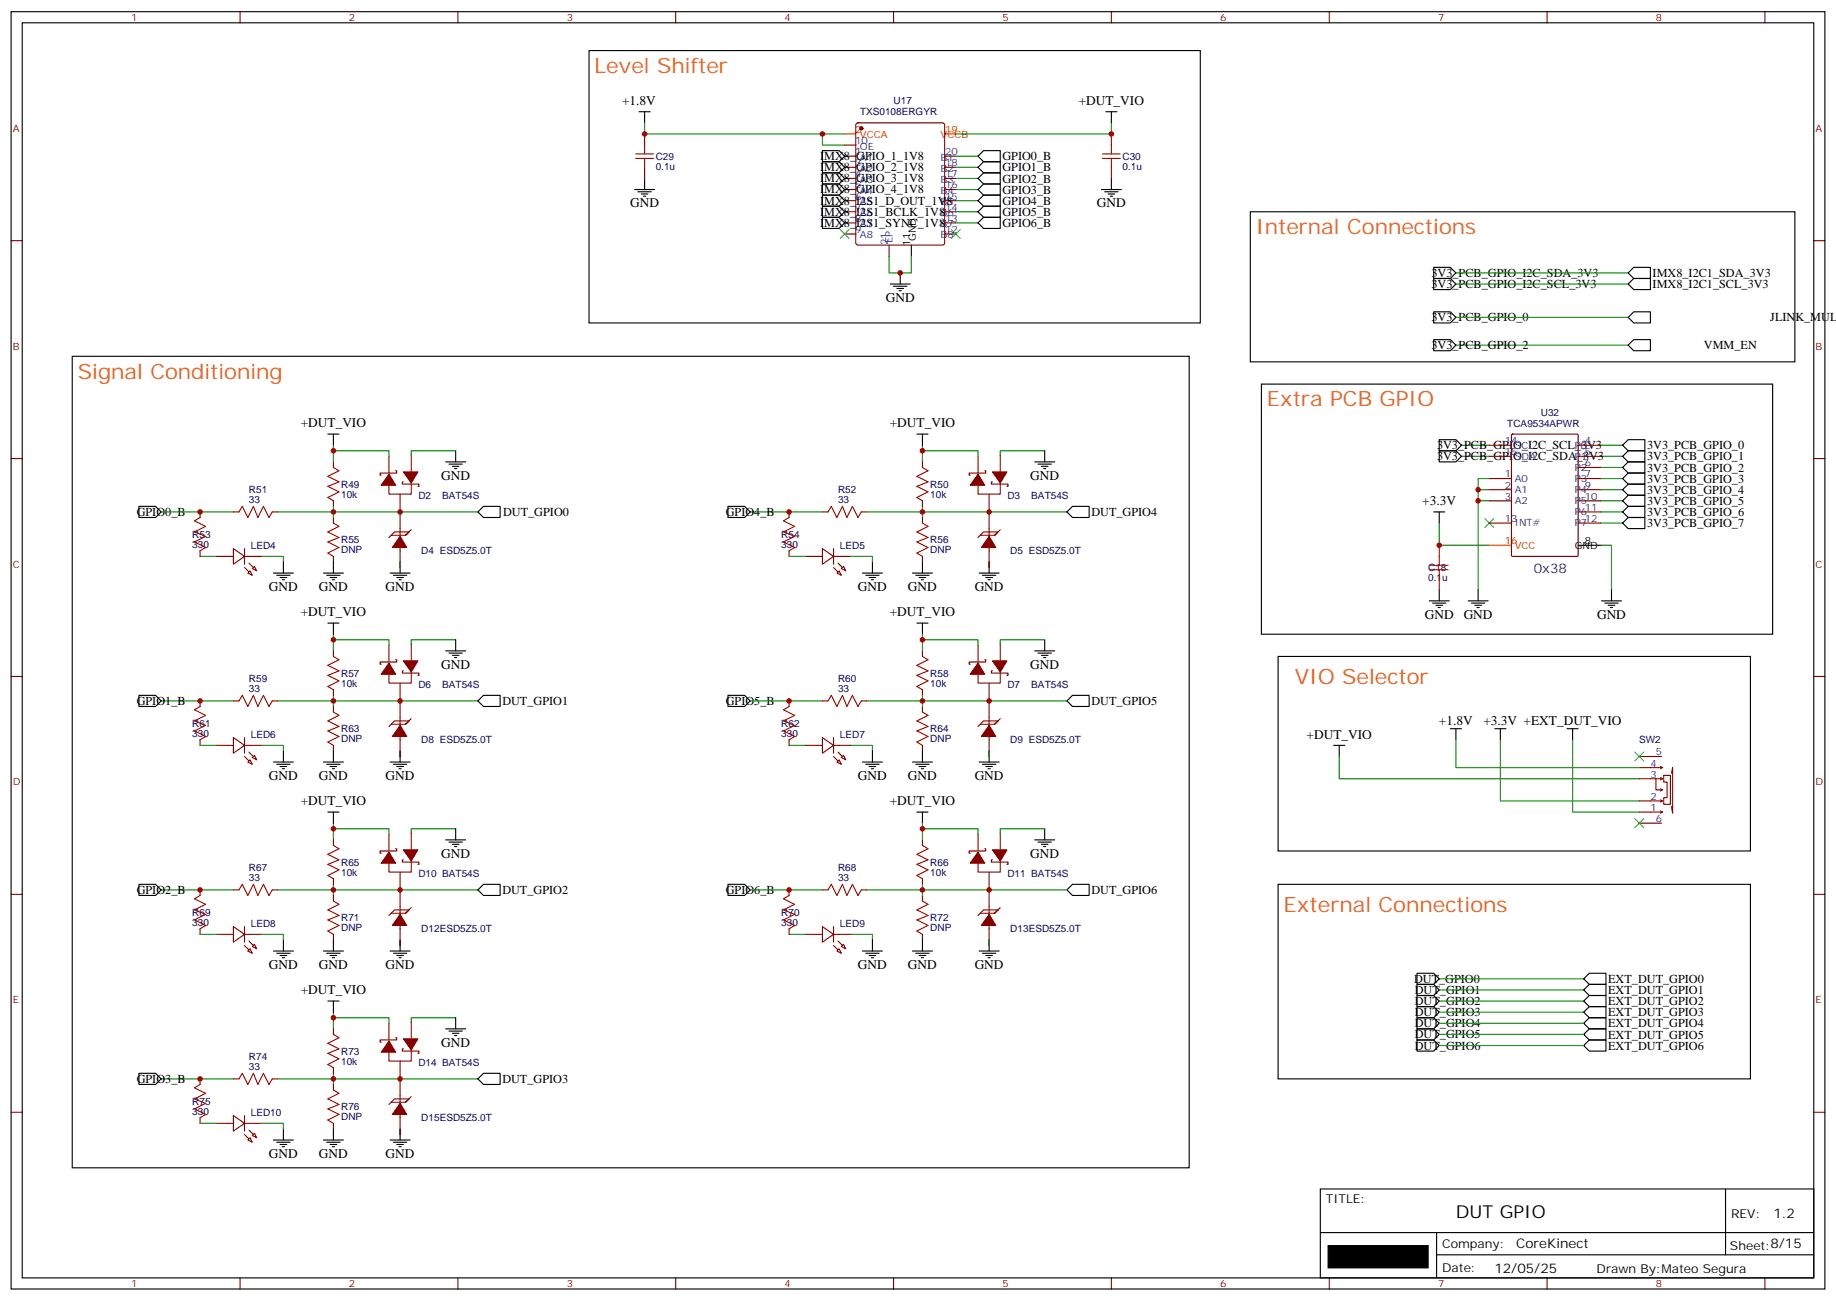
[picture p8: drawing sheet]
<svg xmlns="http://www.w3.org/2000/svg" width="583mm" height="413mm" viewBox="0 0 583 413" stroke-linecap="round" stroke-linejoin="round" font-family="sans-serif">
<g fill="none" stroke="#000" stroke-width=".35">
<path d="M3.5 3.7h575.8v405.4h-575.8zM7.1 7.2h568.6v398.3h-568.6zM187 16.1h194v86.4h-194zM202.8 35.5h3.6M204.6 35.5v3.5M351 35.5h3.5M352.8 35.5v3.5M204.6 56.6v3.5M261.1 58.4h5.2l1.8 1.7-1.8 1.8h-5.2zM261.1 51.3h5.2l1.8 1.8-1.8 1.8h-5.2zM261.1 54.9h5.2l1.8 1.7-1.8 1.8h-5.2zM261.1 47.8h5.2l1.8 1.8-1.8 1.7h-5.2z"/>
<path d="M310.4 56.6l1.8-1.7h5.3v3.5h-5.3zM310.4 49.6l1.8-1.8h5.3v3.5h-5.3zM312.2 51.3h5.3v3.6h-5.3l-1.8-1.8zM352.8 56.6v3.5M201.4 60.1h6.4M202.5 60.9h4.2M203.6 61.6h2.1M204.3 62.3h.7M261.1 69h5.2l1.8 1.7-1.8 1.8h-5.2zM261.1 65.4h5.2l1.8 1.8-1.8 1.8h-5.2zM261.1 61.9h5.2l1.8 1.8-1.8 1.7h-5.2zM289.3 77.8v3.5"/>
<path d="M310.4 70.7l1.8-1.7h5.3v3.5h-5.3zM310.4 67.2l1.8-1.8h5.3v3.6h-5.3zM310.4 60.1l1.8-1.7h5.3v3.5h-5.3zM310.4 63.7l1.8-1.8h5.3v3.5h-5.3zM349.6 60.1h6.4M350.7 60.9h4.2M351.7 61.6h2.1M352.4 62.3h.7M396.9 67.2h172.8v47.6h-172.8zM282.6 90.1h6.3M283.6 90.8h4.3M284.7 91.5h2.1"/>
<path d="M285.4 92.3h.7M285.8 86.6v3.5M455.1 88.4h5.3l1.7 1.7-1.7 1.8h-5.3zM455.1 84.8h5.3l1.7 1.8-1.7 1.8h-5.3zM455.1 99h5.3l1.7 1.7-1.7 1.8h-5.3zM516.8 90.1l1.8-1.7h5.3v3.5h-5.3zM516.8 86.6l1.8-1.8h5.3v3.6h-5.3zM518.6 99h5.3v3.5h-5.3l-1.8-1.8zM22.9 113.1h354.6v257.5h-354.6zM455.1 107.8h5.3l1.7 1.7-1.7 1.8h-5.3zM518.6 107.8h5.3v3.5h-5.3l-1.8-1.8zM104.1 137.8h3.5"/>
<path d="M105.8 137.8v3.5M291 137.8h3.6M292.8 137.8v3.5M400.4 121.9h162.3v79.4h-162.3zM456.8 139.5h5.3l1.8 1.8-1.8 1.8h-5.3zM516.8 139.5h5.3v3.6h-5.3l-1.7-1.8zM141.5 146.6h6.3M142.5 147.3h4.3M143.6 148h2.1M144.3 148.7h.7M144.6 143.1v3.5M328.4 146.6h6.4"/>
<path d="M329.5 147.3h4.2M330.6 148h2.1M331.3 148.7h.7M331.6 143.1v3.5M456.8 143.1h5.3l1.8 1.7-1.8 1.8h-5.3zM515.1 148.3l1.7-1.7h5.3v3.5h-5.3zM515.1 144.8l1.7-1.7h5.3v3.5h-5.3zM516.8 157.2h5.3v3.5h-5.3l-1.7-1.8zM516.8 153.6h5.3v3.6h-5.3l-1.7-1.8zM516.8 150.1h5.3v3.5h-5.3l-1.7-1.7zM44.1 160.7h5.3l1.8 1.8-1.8 1.7h-5.3zM90 178.3v3.6"/>
<path d="M105.8 178.3v3.6M127 178.3v3.6M151.7 162.5l1.8-1.8h5.2v3.5h-5.2zM231.1 160.7h5.3l1.7 1.8-1.7 1.7h-5.3zM276.9 178.3v3.6M292.8 178.3v3.6M314 178.3v3.6M338.7 162.5l1.7-1.8h5.3v3.5h-5.3zM455.1 162.5h3.5M456.8 162.5v3.5M500.9 173h7.1M515.1 162.5l1.7-1.8h5.3v3.5h-5.3z"/>
<path d="M516.8 164.2h5.3v3.5h-5.3l-1.7-1.7zM86.8 181.9h6.3M87.8 182.6h4.3M88.9 183.3h2.1M89.6 184h.7M102.7 181.9h6.3M103.7 182.6h4.2M104.1 197.7h3.5M104.8 183.3h2.1M105.5 184h.7M105.8 197.7v3.6M123.8 181.9h6.4"/>
<path d="M124.9 182.6h4.2M125.9 183.3h2.2M126.6 184h.8M273.8 181.9h6.3M274.8 182.6h4.2M275.9 183.3h2.1M276.6 184h.7M289.6 181.9h6.4M290.7 182.6h4.2M291 197.7h3.6M291.7 183.3h2.2M292.5 184h.7"/>
<path d="M292.8 197.7v3.6M310.8 181.9h6.3M311.9 182.6h4.2M312.9 183.3h2.1M313.6 184h.7M453.7 190.7h6.3M454.7 191.4h4.3M455.8 192.1h2.1M456.5 192.8h.7M456.8 187.1v3.6M466 190.7h6.4M467.1 191.4h4.2"/>
<path d="M468.1 192.1h2.2M468.8 192.8h.7M469.2 187.1v3.6M508.4 190.7h6.3M509.4 191.4h4.2M510.5 192.1h2.1M511.2 192.8h.7M511.5 187.1v3.6M141.5 206.6h6.3M142.5 207.3h4.3M143.6 208h2.1M144.3 208.7h.7"/>
<path d="M144.6 203v3.6M328.4 206.6h6.4M329.5 207.3h4.2M330.6 208h2.1M331.3 208.7h.7M331.6 203v3.6M405.7 208.3h149.9v61.8h-149.9zM44.1 220.7h5.3l1.8 1.7-1.8 1.8h-5.3zM90 238.3v3.5M105.8 238.3v3.5M127 238.3v3.5M151.7 222.4l1.8-1.7h5.2v3.5h-5.2z"/>
<path d="M231.1 220.7h5.3l1.7 1.7-1.7 1.8h-5.3zM276.9 238.3v3.5M292.8 238.3v3.5M314 238.3v3.5M338.7 222.4l1.7-1.7h5.3v3.5h-5.3zM423.3 236.5h3.6M425.1 236.5v3.6M460.4 231.2h3.5M462.1 231.2v3.6M474.5 231.2h3.5M476.2 231.2v3.6M497.4 231.2h3.5"/>
<path d="M499.2 231.2v3.6M86.8 241.8h6.3M87.8 242.5h4.3M88.9 243.2h2.1M89.6 243.9h.7M102.7 241.8h6.3M103.7 242.5h4.2M104.1 257.7h3.5M104.8 243.2h2.1M105.5 243.9h.7M105.8 257.7v3.5M123.8 241.8h6.4"/>
<path d="M124.9 242.5h4.2M125.9 243.2h2.2M126.6 243.9h.8M273.8 241.8h6.3M274.8 242.5h4.2M275.9 243.2h2.1M276.6 243.9h.7M289.6 241.8h6.4M290.7 242.5h4.2M291 257.7h3.6M291.7 243.2h2.2M292.5 243.9h.7"/>
<path d="M292.8 257.7v3.5M310.8 241.8h6.3M311.9 242.5h4.2M312.9 243.2h2.1M313.6 243.9h.7M141.5 266.5h6.3M142.5 267.2h4.3M143.6 267.9h2.1M144.3 268.6h.7M144.6 263v3.5M328.4 266.5h6.4M329.5 267.2h4.2"/>
<path d="M330.6 267.9h2.1M331.3 268.6h.7M331.6 263v3.5M44.1 280.6h5.3l1.8 1.8-1.8 1.8h-5.3zM90 298.3v3.5M105.8 298.3v3.5M127 298.3v3.5M151.7 282.4l1.8-1.8h5.2v3.6h-5.2zM231.1 280.6h5.3l1.7 1.8-1.7 1.8h-5.3zM276.9 298.3v3.5M292.8 298.3v3.5M314 298.3v3.5"/>
<path d="M338.7 282.4l1.7-1.8h5.3v3.6h-5.3zM405.7 280.6h149.9v61.8h-149.9zM86.8 301.8h6.3M87.8 302.5h4.3M88.9 303.2h2.1M89.6 303.9h.7M102.7 301.8h6.3M103.7 302.5h4.2M104.1 317.7h3.5M104.8 303.2h2.1M105.5 303.9h.7M105.8 317.7v3.5"/>
<path d="M123.8 301.8h6.4M124.9 302.5h4.2M125.9 303.2h2.2M126.6 303.9h.8M273.8 301.8h6.3M274.8 302.5h4.2M275.9 303.2h2.1M276.6 303.9h.7M289.6 301.8h6.4M290.7 302.5h4.2M291.7 303.2h2.2M292.5 303.9h.7"/>
<path d="M310.8 301.8h6.3M311.9 302.5h4.2M312.9 303.2h2.1M313.6 303.9h.7M449.8 308.9h5.3l1.7 1.7-1.7 1.8h-5.3zM449.8 312.4h5.3l1.7 1.7-1.7 1.8h-5.3zM449.8 315.9h5.3l1.7 1.8-1.7 1.7h-5.3zM449.8 319.4h5.3l1.7 1.8-1.7 1.8h-5.3zM502.7 317.7l1.8-1.8h5.3v3.5h-5.3zM502.7 314.1l1.8-1.7h5.3v3.5h-5.3zM502.7 310.6l1.8-1.7h5.3v3.5h-5.3zM141.5 326.5h6.3"/>
<path d="M142.5 327.2h4.3M143.6 327.9h2.1M144.3 328.6h.7M144.6 323v3.5M449.8 323h5.3l1.7 1.7-1.7 1.8h-5.3zM449.8 326.5h5.3l1.7 1.8-1.7 1.7h-5.3zM449.8 330h5.3l1.7 1.8-1.7 1.8h-5.3zM502.7 331.8l1.8-1.8h5.3v3.6h-5.3zM502.7 328.3l1.8-1.8h5.3v3.5h-5.3zM502.7 321.2l1.8-1.8h5.3v3.6h-5.3zM504.5 323h5.3v3.5h-5.3l-1.8-1.8zM44.1 340.6h5.3l1.8 1.8-1.8 1.7h-5.3z"/>
<path d="M90 358.2v3.6M105.8 358.2v3.6M127 358.2v3.6M153.5 340.6h5.2v3.5h-5.2l-1.8-1.7zM86.8 361.8h6.3M87.8 362.5h4.3M88.9 363.2h2.1M89.6 363.9h.7M102.7 361.8h6.3M103.7 362.5h4.2M104.8 363.2h2.1M105.5 363.9h.7"/>
<path d="M123.8 361.8h6.4M124.9 362.5h4.2M125.9 363.2h2.2M126.6 363.9h.8M419.1 377.3h156.6v28.2h-156.6zM547.7 377.3v20.9M419.1 391.1h156.5M456 398.2h119.6M456 391.1v14.2"/>
</g>
<g fill="none" stroke="#870000" stroke-width=".35">
<path d="M76.2 3.7v3.5M145.3 3.7v3.5M214.5 3.7v3.5M283.6 3.7v3.5M352.8 3.7v3.5M421.9 3.7v3.5M491.1 3.7v3.5M560.2 3.7v3.5M271.9 39.2l.4-.2h26.9l.5 .2 .2 .5v37.4l-.3 .5-.4 .2h-26.9l-.5-.2-.2-.5v-37.4zM204.6 42.5v3.5M204.6 53.1v3.5M268.1 49.6h3.5"/>
<path d="M268.1 53.1h3.5M268.1 56.6h3.5M268.1 46h3.5M299.9 49.6h3.5M299.9 53.1h3.5M299.9 56.6h3.5M352.8 42.5v3.5M352.8 53.1v3.5M3.5 76.4h3.6M268.1 60.1h3.5M268.1 63.7h3.5M268.1 67.2h3.5"/>
<path d="M268.1 70.7h3.5M268.1 74.3h3.5M282.2 77.8v3.5M299.9 60.1h3.5M299.9 63.7h3.5M299.9 67.2h3.5M299.9 70.7h3.5M299.9 74.3h3.5M575.7 76.4h3.6M479.8 137.9l.3-.1h20.5l.3 .1v38.3l-.1 .3-20.7 .1-.3-.2zM3.5 145.5h3.6M105.8 146.6v1.7"/>
<path d="M105.8 158.9v1.8M123.5 153.3v3.5h7v-3.5M123.5 144.8v5.3M125.6 149.4h.3v.7h-5.3v.7h.4M127 156.8v5.3M128.1 152.9h-.4v.7h5.3v.7h-.4M130.5 144.5v5.3M292.8 146.6v1.7M292.8 158.9v1.8M310.4 153.3v3.5h7.1v-3.5M310.4 144.8v5.3M312.6 149.4h.3v.7h-5.3v.7h.4"/>
<path d="M314 156.8v5.3M315 152.9h-.3v.7h5.3v.7h-.4M317.5 144.5v5.3M472.7 151.9h7.1M472.7 155.4h7.1M472.7 158.9h7.1M472.7 141.3h7.1M472.7 144.8h7.1M500.9 151.9h7.1M500.9 155.4h7.1M500.9 158.9h7.1M500.9 141.3h7.1"/>
<path d="M500.9 144.8h7.1M500.9 148.3h7.1M575.7 145.5h3.6M63.5 162.5v1.7M63.5 174.8v1.8M68.8 176.6h5.3M74.1 174.1l3.5 2.5-3.5 2.4zM74.1 162.5h1.7M77.6 176.6h5.3M77.6 174.1v4.9M86.4 162.5h1.8M105.8 164.2v1.8"/>
<path d="M105.8 176.6v1.7M127 162.5v17.6M128.8 169.9l1-1.1-1 1.1h-4.6l-.7 .7M130.5 168.1l-.7 .7h-4.6l-1 1.1M250.5 162.5v1.7M250.5 174.8v1.8M255.8 176.6h5.3M261.1 174.1l3.5 2.5-3.5 2.4zM261.1 162.5h1.7M264.6 176.6h5.3M264.6 174.1v4.9M273.4 162.5h1.8"/>
<path d="M292.8 164.2v1.8M292.8 176.6v1.7M314 162.5v17.6M315.7 169.9l1.1-1.1-1.1 1.1h-4.6l-.7 .7M317.5 168.1l-.7 .7h-4.6l-1.1 1.1M456.8 173v3.6M472.7 166h7.1M500.9 162.5h7.1M500.9 166h7.1M78.7 181.9l.7-.7 .7 1.4zM80.1 180.4l.7-.7 .7 1.5zM265.6 181.9l.7-.7 .8 1.4z"/>
<path d="M267.1 180.4l.7-.7 .7 1.5zM456.8 183.6v3.5M3.5 214.7h3.6M105.8 206.6v1.7M105.8 218.9v1.8M123.5 213.3v3.5h7v-3.5M123.5 204.8v5.3M125.6 209.4h.3v.7h-5.3v.7h.4M127 216.8v5.3M128.1 212.9h-.4v.7h5.3v.7h-.4M130.5 204.4v5.3M292.8 206.6v1.7"/>
<path d="M292.8 218.9v1.8M310.4 213.3v3.5h7.1v-3.5M310.4 204.8v5.3M312.6 209.4h.3v.7h-5.3v.7h.4M314 216.8v5.3M315 212.9h-.3v.7h5.3v.7h-.4M317.5 204.4v5.3M575.7 214.7h3.6M63.5 222.4v1.8M63.5 234.8v1.7M68.8 236.5h5.3M74.1 234.1l3.5 2.4-3.5 2.5z"/>
<path d="M74.1 222.4h1.7M77.6 234.1v4.9M77.6 236.5h5.3M86.4 222.4h1.8M105.8 224.2v1.8M105.8 236.5v1.8M127 222.4v17.7M128.8 229.8l1-1-1 1h-4.6l-.7 .7M130.5 228.1l-.7 .7h-4.6l-1 1M250.5 222.4v1.8M250.5 234.8v1.7M255.8 236.5h5.3"/>
<path d="M261.1 234.1l3.5 2.4-3.5 2.5zM261.1 222.4h1.7M264.6 236.5h5.3M264.6 234.1v4.9M273.4 222.4h1.8M292.8 224.2v1.8M292.8 236.5v1.8M314 222.4v17.7M315.7 229.8l1.1-1-1.1 1h-4.6l-.7 .7M317.5 228.1l-.7 .7h-4.6l-1.1 1M78.7 241.8l.7-.7 .7 1.4zM80.1 240.4l.7-.7 .7 1.4z"/>
<path d="M266.3 241.1l.8 1.4-1.5-.7zM267.1 240.4l.7-.7 .7 1.4zM520.3 243.6h7.1M520.3 247.1h7.1M520.3 254.2h7.1M520.3 257.7h7.1M520.3 240.1h7.1M525.6 247.1v3.5h1.8M527 246.8l.8 .3-.8 .4M527 250.3l.8 .3-.8 .4M527 253.8l.8 .4-.8 .3M527 243.2l.8 .4-.8 .3"/>
<path d="M527 257.4l.8 .3-.8 .4M528.1 246.1h2.1v9.1h-2.1v-2.1h1.1v-4.9h-1.1zM530.6 245.4l.3-1.8v14.5l-.3-2.2M105.8 266.5v1.8M105.8 278.9v1.7M123.5 273.2v3.6h7v-3.6M123.5 264.8v5.3M125.6 269.3h.3v.8h-5.3v.7h.4M127 276.8v5.2M128.1 272.9h-.4v.7h5.3v.7h-.4M130.5 264.4v5.3M292.8 266.5v1.8"/>
<path d="M292.8 278.9v1.7M310.4 273.2v3.6h7.1v-3.6M310.4 264.8v5.3M312.6 269.3h.3v.8h-5.3v.7h.4M314 276.8v5.2M315 272.9h-.3v.7h5.3v.7h-.4M317.5 264.4v5.3M520.3 261.2h7.1M3.5 283.8h3.6M63.5 282.4v1.8M63.5 294.7v1.8M68.8 296.5h5.3"/>
<path d="M74.1 294l3.5 2.5-3.5 2.5zM74.1 282.4h1.7M77.6 294v5M77.6 296.5h5.3M86.4 282.4h1.8M105.8 284.2v1.7M105.8 296.5v1.8M127 282.4v17.6M128.8 289.8l1-1.1-1 1.1h-4.6l-.7 .7M130.5 288l-.7 .7h-4.6l-1 1.1M250.5 282.4v1.8M250.5 294.7v1.8"/>
<path d="M255.8 296.5h5.3M261.1 294l3.5 2.5-3.5 2.5zM261.1 282.4h1.7M264.6 296.5h5.3M264.6 294v5M273.4 282.4h1.8M292.8 284.2v1.7M292.8 296.5v1.8M314 282.4v17.6M315.7 289.8l1.1-1.1-1.1 1.1h-4.6l-.7 .7M317.5 288l-.7 .7h-4.6l-1.1 1.1M575.7 283.8h3.6"/>
<path d="M78.7 301.8l.7-.7 .7 1.4zM80.1 300.4l.7-.7 .7 1.4zM265.6 301.8l.7-.7 .8 1.4zM267.1 300.4l.7-.7 .7 1.4zM105.8 326.5v1.8M105.8 338.8v1.8M123.5 333.2v3.5h7v-3.5M123.5 324.7v5.3M125.6 329.3h.3v.7h-5.3v.7h.4M127 336.7v5.3M128.1 332.8h-.4v.8h5.3v.7h-.4M130.5 324.4v5.3"/>
<path d="M3.5 353h3.6M63.5 342.4v1.7M63.5 354.7v1.8M68.8 356.5h5.3M74.1 354l3.5 2.5-3.5 2.5zM74.1 342.4h1.7M77.6 354v5M77.6 356.5h5.3M86.4 342.4h1.8M105.8 344.1v1.8M105.8 356.5v1.7M127 342.4v17.6"/>
<path d="M128.8 349.8l1-1.1-1 1.1h-4.6l-.7 .7M130.5 348l-.7 .7h-4.6l-1 1.1M575.7 353h3.6M78.7 361.8l.7-.7 .7 1.4zM80.1 360.4l.7-.7 .7 1.4zM76.2 405.5v3.6M145.3 405.5v3.6M214.5 405.5v3.6M283.6 405.5v3.6M352.8 405.5v3.6M421.9 405.5v3.6M491.1 405.5v3.6"/>
<path d="M560.2 405.5v3.6"/>
</g>
<g fill="#870000" stroke="#870000" stroke-width=".35">
<path d="M127 170.2l2.1 3.5h-4.6z"/>
<path d="M123.5 150.5l2.1 3.5h-4.6z"/>
<path d="M128.1 149.8h4.5l-2.1 3.5z"/>
<path d="M79 178.7l1.4 1.4z"/>
<path d="M77.6 180.1l1.4 1.4z"/>
<path d="M79 238.7l1.4 1.4z"/>
<path d="M77.6 240.1l1.4 1.4z"/>
<path d="M123.5 210.4l2.1 3.6h-4.6z"/>
<path d="M128.1 209.7h4.5l-2.1 3.6z"/>
<path d="M127 230.2l2.1 3.5h-4.6z"/>
<path d="M79 298.6l1.4 1.4z"/>
<path d="M77.6 300l1.4 1.4z"/>
<path d="M123.5 270.4l2.1 3.5h-4.6z"/>
<path d="M128.1 269.7h4.5l-2.1 3.5z"/>
<path d="M127 290.2l2.1 3.5h-4.6z"/>
<path d="M79 358.6l1.4 1.4z"/>
<path d="M77.6 360l1.4 1.4z"/>
<path d="M123.5 330.4l2.1 3.5h-4.6z"/>
<path d="M128.1 329.7h4.5l-2.1 3.5z"/>
<path d="M127 350.1l2.1 3.6h-4.6z"/>
<path d="M314 290.2l2.1 3.5h-4.6z"/>
<path d="M310.4 270.4l2.2 3.5h-4.6z"/>
<path d="M315 269.7h4.6l-2.1 3.5z"/>
<path d="M266 298.6l1.4 1.4z"/>
<path d="M264.6 300l1.4 1.4z"/>
<path d="M314 230.2l2.1 3.5h-4.6z"/>
<path d="M310.4 210.4l2.2 3.6h-4.6z"/>
<path d="M315 209.7h4.6l-2.1 3.6z"/>
<path d="M266 238.7l1.4 1.4z"/>
<path d="M264.6 240.1l1.4 1.4z"/>
<path d="M266 178.7l1.4 1.4z"/>
<path d="M264.6 180.1l1.4 1.4z"/>
<path d="M310.4 150.5l2.2 3.5h-4.6z"/>
<path d="M315 149.8h4.6l-2.1 3.5z"/>
<path d="M314 170.2l2.1 3.5h-4.6z"/>
<circle cx="273.4" cy="40.7" r=".53"/>
</g>
<g fill="none" stroke="#a10000" stroke-width=".35">
<path d="M201.8 50.3h5.6M201.8 48.9h5.6M204.6 46v2.9M204.6 50.3v2.8M350 50.3h5.6M350 48.9h5.6M352.8 46v2.9M352.8 50.3v2.8M105.8 148.3l1.8 1.1-3.5 1.8 3.5 1.7-3.5 1.4 3.5 1.8-3.5 1.8 1.7 1M292.8 148.3l1.8 1.1-3.6 1.8 3.6 1.7-3.6 1.4 3.6 1.8-3.6 1.8 1.8 1M63.5 164.2l-1.8 1.1 3.6 1.7-3.6 1.8 3.6 1.4-3.6 1.8 3.6 1.7-1.8 1.1M75.8 162.5l1.1-1.8 1.8 3.5 1.7-3.5 1.4 3.5 1.8-3.5 1.8 3.5 1-1.7"/>
<path d="M105.8 166l1.8 1-3.5 1.8 3.5 1.8-3.5 1.4 3.5 1.7-3.5 1.8 1.7 1.1M250.5 164.2l-1.8 1.1 3.5 1.7-3.5 1.8 3.5 1.4-3.5 1.8 3.5 1.7-1.7 1.1M262.8 162.5l1.1-1.8 1.7 3.5 1.8-3.5 1.4 3.5 1.8-3.5 1.7 3.5 1.1-1.7M292.8 166l1.8 1-3.6 1.8 3.6 1.8-3.6 1.4 3.6 1.7-3.6 1.8 1.8 1.1M454 179.4h5.7M456.8 176.6v2.8M454 180.8h5.7M456.8 180.8v2.8M105.8 208.3l1.8 1.1-3.5 1.7 3.5 1.8-3.5 1.4 3.5 1.8-3.5 1.7 1.7 1.1M292.8 208.3l1.8 1.1-3.6 1.7 3.6 1.8-3.6 1.4 3.6 1.8-3.6 1.7 1.8 1.1M63.5 224.2l-1.8 1 3.6 1.8-3.6 1.8 3.6 1.4-3.6 1.8 3.6 1.7-1.8 1.1M75.8 222.4l1.1-1.7 1.8 3.5 1.7-3.5 1.4 3.5 1.8-3.5 1.8 3.5 1-1.8"/>
<path d="M105.8 226l1.8 1-3.5 1.8 3.5 1.7-3.5 1.5 3.5 1.7-3.5 1.8 1.7 1M250.5 224.2l-1.8 1 3.5 1.8-3.5 1.8 3.5 1.4-3.5 1.8 3.5 1.7-1.7 1.1M262.8 222.4l1.1-1.7 1.7 3.5 1.8-3.5 1.4 3.5 1.8-3.5 1.7 3.5 1.1-1.8M292.8 226l1.8 1-3.6 1.8 3.6 1.7-3.6 1.5 3.6 1.7-3.6 1.8 1.8 1M105.8 268.3l1.8 1-3.5 1.8 3.5 1.8-3.5 1.4 3.5 1.7-3.5 1.8 1.7 1.1M292.8 268.3l1.8 1-3.6 1.8 3.6 1.8-3.6 1.4 3.6 1.7-3.6 1.8 1.8 1.1M63.5 284.2l-1.8 1 3.6 1.8-3.6 1.7 3.6 1.5-3.6 1.7 3.6 1.8-1.8 1M75.8 282.4l1.1-1.8 1.8 3.6 1.7-3.6 1.4 3.6 1.8-3.6 1.8 3.6 1-1.8M105.8 285.9l1.8 1.1-3.5 1.7 3.5 1.8-3.5 1.4 3.5 1.8-3.5 1.8 1.7 1M250.5 284.2l-1.8 1 3.5 1.8-3.5 1.7 3.5 1.5-3.5 1.7 3.5 1.8-1.7 1M262.8 282.4l1.1-1.8 1.7 3.6 1.8-3.6 1.4 3.6 1.8-3.6 1.7 3.6 1.1-1.8M292.8 285.9l1.8 1.1-3.6 1.7 3.6 1.8-3.6 1.4 3.6 1.8-3.6 1.8 1.8 1"/>
<path d="M105.8 328.3l1.8 1-3.5 1.8 3.5 1.7-3.5 1.5 3.5 1.7-3.5 1.8 1.7 1M63.5 344.1l-1.8 1.1 3.6 1.8-3.6 1.7 3.6 1.4-3.6 1.8 3.6 1.8-1.8 1M75.8 342.4l1.1-1.8 1.8 3.5 1.7-3.5 1.4 3.5 1.8-3.5 1.8 3.5 1-1.7M105.8 345.9l1.8 1.1-3.5 1.7 3.5 1.8-3.5 1.4 3.5 1.8-3.5 1.7 1.7 1.1"/>
</g>
<g fill="none" stroke="#008700" stroke-width=".35">
<path d="M204.6 39v3.5h63.5M352.8 39v3.5h-49.4M261.1 42.5v3.5h7M303.4 56.6h7M303.4 53.1h7M303.4 49.6h7M303.4 63.7h7M303.4 60.1h7M303.4 67.2h7M303.4 70.7h7M282.2 81.3v5.3h7.1v-5.3M462.1 86.6h54.7"/>
<path d="M462.1 90.1h54.7M462.1 100.7h54.7M462.1 109.5h54.7M105.8 143.1h17.7v1.7M105.8 141.3v5.3M144.6 143.1h-14.1v1.4M292.8 143.1h17.6v1.7M292.8 141.3v5.3M331.6 143.1h-14.1v1.4M463.9 144.8h8.8M463.9 141.3h8.8M469.2 158.9h3.5"/>
<path d="M469.2 155.4h3.5M472.7 151.9h-3.5v35.2M508 158.9h7.1M508 155.4h7.1M508 151.9h7.1M508 148.3h7.1M508 144.8h7.1M508 141.3h7.1M51.2 162.5h22.9M63.5 176.6h5.3M82.9 176.6h7.1v1.7M88.2 162.5h17.6v1.7"/>
<path d="M105.8 160.7v1.8h21.2M127 162.1v.4h24.7M127 178.3v1.8M238.1 162.5h23M250.5 176.6h5.3M269.9 176.6h7v1.7M275.2 162.5h17.6v1.7M292.8 160.7v1.8h21.2M314 162.1v.4h24.7M314 178.3v1.8M456.8 166v7h15.9M508 173h3.5v14.1"/>
<path d="M508 162.5h7.1M508 166h7.1M105.8 203h17.7v1.8M105.8 201.3v5.3M144.6 203h-14.1v1.4M292.8 203h17.6v1.8M292.8 201.3v5.3M331.6 203h-14.1v1.4M51.2 222.4h22.9M63.5 236.5h5.3M82.9 236.5h7.1v1.8M88.2 222.4h17.6v1.8"/>
<path d="M105.8 220.7v1.7h21.2M127 222.1v.3h24.7M127 238.3v1.8M238.1 222.4h23M250.5 236.5h5.3M269.9 236.5h7v1.8M275.2 222.4h17.6v1.8M292.8 220.7v1.7h21.2M314 222.1v.3h24.7M314 238.3v1.8M462.1 234.8v8.8h58.2M476.2 234.8v19.4h44.1"/>
<path d="M499.2 234.8v22.9h21.1M425.1 240.1v7h95.2M105.8 263h17.7v1.8M105.8 261.2v5.3M144.6 263h-14.1v1.4M292.8 263h17.6v1.8M292.8 261.2v5.3M331.6 263h-14.1v1.4M51.2 282.4h22.9M63.5 296.5h5.3M82.9 296.5h7.1v1.8M88.2 282.4h17.6v1.8"/>
<path d="M105.8 280.6v1.8h21.2M127 282v.4h24.7M127 298.3v1.7M238.1 282.4h23M250.5 296.5h5.3M269.9 296.5h7v1.8M275.2 282.4h17.6v1.8M292.8 280.6v1.8h21.2M314 282v.4h24.7M314 298.3v1.7M456.8 310.6h45.9M456.8 314.1h45.9"/>
<path d="M456.8 317.7h45.9M105.8 323h17.7v1.7M105.8 321.2v5.3M144.6 323h-14.1v1.4M456.8 321.2h45.9M456.8 324.7h45.9M456.8 328.3h45.9M456.8 331.8h45.9M51.2 342.4h22.9M63.5 356.5h5.3M82.9 356.5h7.1v1.7M88.2 342.4h17.6v1.7"/>
<path d="M105.8 340.6v1.8h21.2M127 342v.4h24.7M127 358.2v1.8"/>
</g>
<path d="M268.1 42.5h3.5M299.9 42.5h3.5M472.7 173h7.1" fill="none" stroke="#f00" stroke-width=".35"/>
<path d="M266.7 72.8l2.8 2.9M269.5 72.8l-2.8 2.9M302 72.8l2.8 2.9M304.8 72.8l-2.8 2.9M471.3 164.6l2.8 2.8M474.1 164.6l-2.8 2.8M518.9 238.7l2.9 2.8M521.8 238.7l-2.9 2.8M518.9 259.8l2.9 2.8M521.8 259.8l-2.9 2.8" fill="none" stroke="#3c3" stroke-width=".35"/>
<path d="M421.6 395.3h31.7v7h-31.7z" fill="#000" stroke="#000" stroke-width=".35"/>
<g fill="#c00">
<circle cx="63.5" cy="162.5" r=".88"/>
<circle cx="352.8" cy="42.5" r=".88"/>
<circle cx="105.8" cy="143.1" r=".88"/>
<circle cx="127" cy="162.5" r=".88"/>
<circle cx="105.8" cy="162.5" r=".88"/>
<circle cx="105.8" cy="222.4" r=".88"/>
<circle cx="127" cy="222.4" r=".88"/>
<circle cx="105.8" cy="203" r=".88"/>
<circle cx="63.5" cy="222.4" r=".88"/>
<circle cx="105.8" cy="282.4" r=".88"/>
<circle cx="127" cy="282.4" r=".88"/>
<circle cx="105.8" cy="263" r=".88"/>
<circle cx="63.5" cy="282.4" r=".88"/>
<circle cx="105.8" cy="342.4" r=".88"/>
<circle cx="127" cy="342.4" r=".88"/>
<circle cx="105.8" cy="323" r=".88"/>
<circle cx="63.5" cy="342.4" r=".88"/>
<circle cx="250.5" cy="282.4" r=".88"/>
<circle cx="292.8" cy="263" r=".88"/>
<circle cx="314" cy="282.4" r=".88"/>
<circle cx="292.8" cy="282.4" r=".88"/>
<circle cx="250.5" cy="222.4" r=".88"/>
<circle cx="292.8" cy="203" r=".88"/>
<circle cx="314" cy="222.4" r=".88"/>
<circle cx="292.8" cy="222.4" r=".88"/>
<circle cx="292.8" cy="162.5" r=".88"/>
<circle cx="314" cy="162.5" r=".88"/>
<circle cx="292.8" cy="143.1" r=".88"/>
<circle cx="250.5" cy="162.5" r=".88"/>
<circle cx="285.8" cy="86.6" r=".88"/>
<circle cx="261.1" cy="42.5" r=".88"/>
<circle cx="204.6" cy="42.5" r=".88"/>
<circle cx="456.8" cy="173" r=".88"/>
<circle cx="469.2" cy="158.9" r=".88"/>
<circle cx="469.2" cy="155.4" r=".88"/>
</g>
<g font-size="6.7" fill="#f60">
<text x="188.7" y="23.1">Level Shifter</text>
<text x="398.6" y="74.3">Internal Connections</text>
<text x="24.7" y="120.1">Signal Conditioning</text>
<text x="402.2" y="128.9">Extra PCB GPIO</text>
<text x="411" y="217.1">VIO Selector</text>
<text x="407.5" y="289.5">External Connections</text>
</g>
<text font-size="5.6" x="462.1" y="386.5">DUT GPIO</text>
<g font-size="4.2">
<text x="197.5" y="33.3">+1.8V</text>
<text x="342.4" y="33.3">+DUT_VIO</text>
<text x="200" y="65.8">GND</text>
<text x="348.2" y="65.8">GND</text>
<text x="281.2" y="95.8">GND</text>
<text x="95.5" y="135.7">+DUT_VIO</text>
<text x="282.4" y="135.7">+DUT_VIO</text>
<text x="140.1" y="152.2">GND</text>
<text x="327" y="152.2">GND</text>
<text x="451.5" y="160.4">+3.3V</text>
<text x="85.4" y="187.5">GND</text>
<text x="101.2" y="187.5">GND</text>
<text x="122.4" y="187.5">GND</text>
<text x="272.3" y="187.5">GND</text>
<text x="288.2" y="187.5">GND</text>
<text x="309.4" y="187.5">GND</text>
<text x="95.5" y="195.6">+DUT_VIO</text>
<text x="282.4" y="195.6">+DUT_VIO</text>
<text x="452.3" y="196.3">GND</text>
<text x="464.6" y="196.3">GND</text>
<text x="506.9" y="196.3">GND</text>
<text x="140.1" y="212.2">GND</text>
<text x="327" y="212.2">GND</text>
<text x="456.8" y="230.2">+1.8V</text>
<text x="470.9" y="230.2">+3.3V +EXT_DUT_VIO</text>
<text x="414.7" y="234.4">+DUT_VIO</text>
<text x="85.4" y="247.5">GND</text>
<text x="101.2" y="247.5">GND</text>
<text x="122.4" y="247.5">GND</text>
<text x="272.3" y="247.5">GND</text>
<text x="288.2" y="247.5">GND</text>
<text x="309.4" y="247.5">GND</text>
<text x="95.5" y="255.6">+DUT_VIO</text>
<text x="282.4" y="255.6">+DUT_VIO</text>
<text x="140.1" y="272.2">GND</text>
<text x="327" y="272.2">GND</text>
<text x="85.4" y="307.4">GND</text>
<text x="101.2" y="307.4">GND</text>
<text x="122.4" y="307.4">GND</text>
<text x="272.3" y="307.4">GND</text>
<text x="288.2" y="307.4">GND</text>
<text x="309.4" y="307.4">GND</text>
<text x="95.5" y="315.6">+DUT_VIO</text>
<text x="140.1" y="332.1">GND</text>
<text x="85.4" y="367.4">GND</text>
<text x="101.2" y="367.4">GND</text>
<text x="122.4" y="367.4">GND</text>
<text x="562.9" y="386.6">1.2</text>
<text x="481.3" y="396.1">CoreKinect</text>
<text x="474.4" y="403.9">12/05/25</text>
</g>
<text font-size="4.2" fill="#00f" x="486.8" y="181.9">0x38</text>
<g font-size="3.9">
<text x="260.3" y="50.8">IMX8_GPIO_1_1V8</text>
<text x="318.2" y="50.9">GPIO0_B</text>
<text x="260.3" y="54.3">IMX8_GPIO_2_1V8</text>
<text x="260.3" y="57.9">IMX8_GPIO_3_1V8</text>
<text x="318.2" y="57.9">GPIO2_B</text>
<text x="318.2" y="54.4">GPIO1_B</text>
<text x="260.3" y="61.4">IMX8_GPIO_4_1V8</text>
<text x="260.3" y="64.9">IMX8_I2S1_D_OUT_1V8</text>
<text x="318.2" y="61.4">GPIO3_B</text>
<text x="318.2" y="65">GPIO4_B</text>
<text x="260.3" y="72">IMX8_I2S1_SYNC_1V8</text>
<text x="260.3" y="68.4">IMX8_I2S1_BCLK_1V8</text>
<text x="318.2" y="68.5">GPIO5_B</text>
<text x="318.2" y="72">GPIO6_B</text>
<text x="454.4" y="87.8">3V3_PCB_GPIO_I2C_SDA_3V3</text>
<text x="524.6" y="87.8">IMX8_I2C1_SDA_3V3</text>
<text x="454.4" y="91.4">3V3_PCB_GPIO_I2C_SCL_3V3</text>
<text x="524.6" y="91.4">IMX8_I2C1_SCL_3V3</text>
<text x="454.4" y="102">3V3_PCB_GPIO_0</text>
<text x="561.9" y="102">JLINK_MULT</text>
<text x="454.4" y="110.8">3V3_PCB_GPIO_2</text>
<text x="540.8" y="110.8">VMM_EN</text>
<text x="456.1" y="142.5">3V3_PCB_GPIO_I2C_SCL_3V3</text>
<text x="522.8" y="142.6">3V3_PCB_GPIO_0</text>
<text x="456.1" y="146.1">3V3_PCB_GPIO_I2C_SDA_3V3</text>
<text x="522.8" y="149.6">3V3_PCB_GPIO_2</text>
<text x="522.8" y="146.1">3V3_PCB_GPIO_1</text>
<text x="522.8" y="153.2">3V3_PCB_GPIO_3</text>
<text x="522.8" y="160.2">3V3_PCB_GPIO_5</text>
<text x="522.8" y="156.7">3V3_PCB_GPIO_4</text>
<text x="43.4" y="163.7">GPIO0_B</text>
<text x="159.7" y="163.8">DUT_GPIO0</text>
<text x="230.4" y="163.7">GPIO4_B</text>
<text x="346.4" y="163.8">DUT_GPIO4</text>
<text x="522.8" y="167.3">3V3_PCB_GPIO_7</text>
<text x="522.8" y="163.8">3V3_PCB_GPIO_6</text>
<text x="43.4" y="223.7">GPIO1_B</text>
<text x="159.5" y="223.7">DUT_GPIO1</text>
<text x="230.4" y="223.7">GPIO5_B</text>
<text x="346.4" y="223.7">DUT_GPIO5</text>
<text x="43.4" y="283.7">GPIO2_B</text>
<text x="159.5" y="283.7">DUT_GPIO2</text>
<text x="230.4" y="283.7">GPIO6_B</text>
<text x="346.4" y="283.7">DUT_GPIO6</text>
<text x="510.5" y="311.9">EXT_DUT_GPIO0</text>
<text x="448.8" y="312">DUT_GPIO0</text>
<text x="449.1" y="315.4">DUT_GPIO1</text>
<text x="510.5" y="315.4">EXT_DUT_GPIO1</text>
<text x="449.1" y="318.9">DUT_GPIO2</text>
<text x="449.1" y="322.5">DUT_GPIO3</text>
<text x="510.5" y="322.5">EXT_DUT_GPIO3</text>
<text x="510.5" y="319">EXT_DUT_GPIO2</text>
<text x="449.1" y="326.1">DUT_GPIO4</text>
<text x="449.1" y="329.5">DUT_GPIO5</text>
<text x="510.5" y="329.6">EXT_DUT_GPIO5</text>
<text x="510.5" y="326">EXT_DUT_GPIO4</text>
<text x="449.1" y="333">DUT_GPIO6</text>
<text x="510.5" y="333.1">EXT_DUT_GPIO6</text>
<text x="43.4" y="343.6">GPIO3_B</text>
<text x="159.5" y="343.6">DUT_GPIO3</text>
<text x="420.9" y="381.9">TITLE:</text>
<text x="549.5" y="386.6">REV:</text>
<text x="457.8" y="396.1">Company:</text>
<text x="549.1" y="396.7">Sheet:8/15</text>
<text x="457.8" y="403.8">Date:</text>
<text x="506.8" y="403.8">Drawn By:Mateo Segura</text>
</g>
<g font-size="3.2" fill="#800">
<text x="41.6" y="6.7">1</text>
<text x="110.8" y="6.7">2</text>
<text x="179.9" y="6.7">3</text>
<text x="249.1" y="6.7">4</text>
<text x="318.2" y="6.7">5</text>
<text x="387.3" y="6.7">6</text>
<text x="456.5" y="6.7">7</text>
<text x="525.6" y="6.7">8</text>
<text x="4.1" y="41.8">A</text>
<text x="576.3" y="41.8">A</text>
<text x="4.1" y="111">B</text>
<text x="576.3" y="111">B</text>
<text x="4.1" y="180.1">C</text>
<text x="576.3" y="180.1">C</text>
<text x="4.1" y="249.2">D</text>
<text x="576.3" y="249.2">D</text>
<text x="4.1" y="318.4">E</text>
<text x="576.3" y="318.4">E</text>
<text x="41.6" y="408.5">1</text>
<text x="110.8" y="408.5">2</text>
<text x="179.9" y="408.5">3</text>
<text x="249.1" y="408.5">4</text>
<text x="318.2" y="408.5">5</text>
<text x="387.3" y="408.5">6</text>
<text x="456.5" y="408.5">7</text>
<text x="525.6" y="408.5">8</text>
</g>
<g font-size="3.2" fill="#000080">
<text x="283.6" y="33.1">U17</text>
<text x="273" y="36.6">TXS0108ERGYR</text>
<text x="208.1" y="53.9">0.1u</text>
<text x="208.1" y="50.7">C29</text>
<text x="356.3" y="53.9">0.1u</text>
<text x="356.3" y="50.7">C30</text>
<text x="489.1" y="131.9">U32</text>
<text x="478.5" y="135.4">TCA9534APWR</text>
<text x="108.3" y="154.8">R49</text>
<text x="295.3" y="154.8">R50</text>
<text x="79" y="159.6">33</text>
<text x="79" y="156.5">R51</text>
<text x="108.3" y="157.9">10k</text>
<text x="132.8" y="158.3">D2</text>
<text x="140.4" y="158.3">BAT54S</text>
<text x="266" y="159.6">33</text>
<text x="266" y="156.5">R52</text>
<text x="295.3" y="157.9">10k</text>
<text x="319.8" y="158.3">D3</text>
<text x="327.4" y="158.3">BAT54S</text>
<text x="61" y="173.8">330</text>
<text x="61" y="170.7">R53</text>
<text x="108.3" y="172.4">R55</text>
<text x="248" y="173.8">330</text>
<text x="248" y="170.7">R54</text>
<text x="295.3" y="172.4">R56</text>
<text x="79.6" y="174.2">LED4</text>
<text x="108.3" y="175.6">DNP</text>
<text x="133.7" y="175.9">D4 ESD5Z5.0T</text>
<text x="266.6" y="174.2">LED5</text>
<text x="295.3" y="175.6">DNP</text>
<text x="320.7" y="175.9">D5 ESD5Z5.0T</text>
<text x="453.3" y="184.4">0.1u</text>
<text x="453.3" y="181.3">C18</text>
<text x="108.3" y="214.8">R57</text>
<text x="295.3" y="214.8">R58</text>
<text x="79" y="219.6">33</text>
<text x="79" y="216.5">R59</text>
<text x="108.3" y="217.9">10k</text>
<text x="132.8" y="218.3">D6</text>
<text x="140.4" y="218.3">BAT54S</text>
<text x="266" y="219.6">33</text>
<text x="266" y="216.5">R60</text>
<text x="295.3" y="217.9">10k</text>
<text x="319.8" y="218.3">D7</text>
<text x="327.4" y="218.3">BAT54S</text>
<text x="61" y="233.8">330</text>
<text x="61" y="230.6">R61</text>
<text x="108.3" y="232.4">R63</text>
<text x="248" y="233.8">330</text>
<text x="248" y="230.6">R62</text>
<text x="295.3" y="232.4">R64</text>
<text x="79.6" y="234.2">LED6</text>
<text x="108.3" y="235.5">DNP</text>
<text x="133.7" y="235.9">D8 ESD5Z5.0T</text>
<text x="266.6" y="234.2">LED7</text>
<text x="295.3" y="235.5">DNP</text>
<text x="320.7" y="235.9">D9 ESD5Z5.0T</text>
<text x="520.3" y="235.9">SW2</text>
<text x="108.3" y="274.7">R65</text>
<text x="295.3" y="274.7">R66</text>
<text x="79" y="279.6">33</text>
<text x="79" y="276.4">R67</text>
<text x="108.3" y="277.9">10k</text>
<text x="132.8" y="278.2">D10 BAT54S</text>
<text x="266" y="279.6">33</text>
<text x="266" y="276.4">R68</text>
<text x="295.3" y="277.9">10k</text>
<text x="319.8" y="278.2">D11 BAT54S</text>
<text x="61" y="293.8">330</text>
<text x="61" y="290.6">R69</text>
<text x="108.3" y="292.4">R71</text>
<text x="248" y="293.8">330</text>
<text x="248" y="290.6">R70</text>
<text x="295.3" y="292.4">R72</text>
<text x="79.6" y="294.1">LED8</text>
<text x="108.3" y="295.5">DNP</text>
<text x="133.7" y="295.9">D12ESD5Z5.0T</text>
<text x="266.6" y="294.1">LED9</text>
<text x="295.3" y="295.5">DNP</text>
<text x="320.7" y="295.9">D13ESD5Z5.0T</text>
<text x="108.3" y="334.7">R73</text>
<text x="79" y="339.5">33</text>
<text x="79" y="336.4">R74</text>
<text x="108.3" y="337.8">10k</text>
<text x="132.8" y="338.2">D14 BAT54S</text>
<text x="61" y="353.7">330</text>
<text x="61" y="350.6">R75</text>
<text x="108.3" y="352.3">R76</text>
<text x="79.6" y="354.1">LED10</text>
<text x="108.3" y="355.5">DNP</text>
<text x="133.7" y="355.9">D15ESD5Z5.0T</text>
</g>
<g font-size="3.2" fill="#00f">
<text x="271.5" y="45.7">10</text>
<text x="272.9" y="47.4">OE</text>
<text x="271.5" y="52.7">3</text>
<text x="271.5" y="49.2">1</text>
<text x="272.9" y="51">A1</text>
<text x="298.6" y="51">B1</text>
<text x="300" y="49.2">20</text>
<text x="300" y="52.7">18</text>
<text x="271.5" y="59.8">5</text>
<text x="271.5" y="56.3">4</text>
<text x="272.9" y="58">A3</text>
<text x="272.9" y="54.5">A2</text>
<text x="298.6" y="54.5">B2</text>
<text x="298.6" y="58">B3</text>
<text x="300" y="56.3">17</text>
<text x="300" y="59.8">16</text>
<text x="271.5" y="63.3">6</text>
<text x="272.9" y="65.1">A5</text>
<text x="272.9" y="61.6">A4</text>
<text x="298.6" y="61.6">B4</text>
<text x="298.6" y="65.1">B5</text>
<text x="300" y="63.3">15</text>
<text x="271.5" y="70.4">8</text>
<text x="271.5" y="66.9">7</text>
<text x="272.9" y="68.6">A6</text>
<text x="298.6" y="68.6">B6</text>
<text x="300" y="66.9">14</text>
<text x="300" y="70.4">13</text>
<text x="271.5" y="73.9">9</text>
<text x="272.9" y="75.7">A8</text>
<text x="272.9" y="72.1">A7</text>
<text x="281.9" y="77.8" transform="rotate(-90 281.9 77.8)">21</text>
<text x="283.3" y="77.1" transform="rotate(-90 283.3 77.1)">EP</text>
<text x="298.6" y="72.1">B7</text>
<text x="298.6" y="75.7">B8</text>
<text x="300" y="73.9">12</text>
<text x="477.7" y="140.9">14</text>
<text x="480.8" y="142.3">SCL</text>
<text x="499.9" y="142.3">P0</text>
<text x="503.1" y="140.9">4</text>
<text x="477.7" y="144.5">15</text>
<text x="480.8" y="145.9">SDA</text>
<text x="499.9" y="145.9">P1</text>
<text x="499.9" y="149.4">P2</text>
<text x="503.1" y="144.5">5</text>
<text x="503.1" y="148">6</text>
<text x="477.7" y="151.5">1</text>
<text x="477.7" y="155">2</text>
<text x="480.8" y="152.9">A0</text>
<text x="499.9" y="152.9">P3</text>
<text x="503.1" y="151.5">7</text>
<text x="503.1" y="155">9</text>
<text x="477.7" y="158.6">3</text>
<text x="480.8" y="156.5">A1</text>
<text x="480.8" y="160">A2</text>
<text x="499.9" y="156.5">P4</text>
<text x="499.9" y="160">P5</text>
<text x="503.1" y="158.6">10</text>
<text x="477.7" y="165.6">13</text>
<text x="480.8" y="167">INT#</text>
<text x="499.9" y="163.5">P6</text>
<text x="499.9" y="167">P7</text>
<text x="503.1" y="162.1">11</text>
<text x="503.1" y="165.6">12</text>
<text x="525.6" y="239.7">5</text>
<text x="523.9" y="243.2">4</text>
<text x="523.9" y="246.8">3</text>
<text x="523.9" y="253.8">2</text>
<text x="523.9" y="257.4">1</text>
<text x="525.6" y="260.9">6</text>
</g>
<g font-size="3.2" fill="#f00">
<text x="271.5" y="42.2">2</text>
<text x="272.9" y="43.9">VCCA</text>
<text x="298.6" y="43.9">VCCB</text>
<text x="300" y="42.2">19</text>
<text x="477.7" y="172.7">16</text>
<text x="480.8" y="174.1">VCC</text>
</g>
<g font-size="3.2">
<text x="288.9" y="78" transform="rotate(-90 288.9 78)">11</text>
<text x="290.7" y="76.5" transform="rotate(-90 290.7 76.5)">GND</text>
<text x="503.1" y="172.7">8</text>
<text x="499.9" y="174.1">GND</text>
</g>
</svg>
